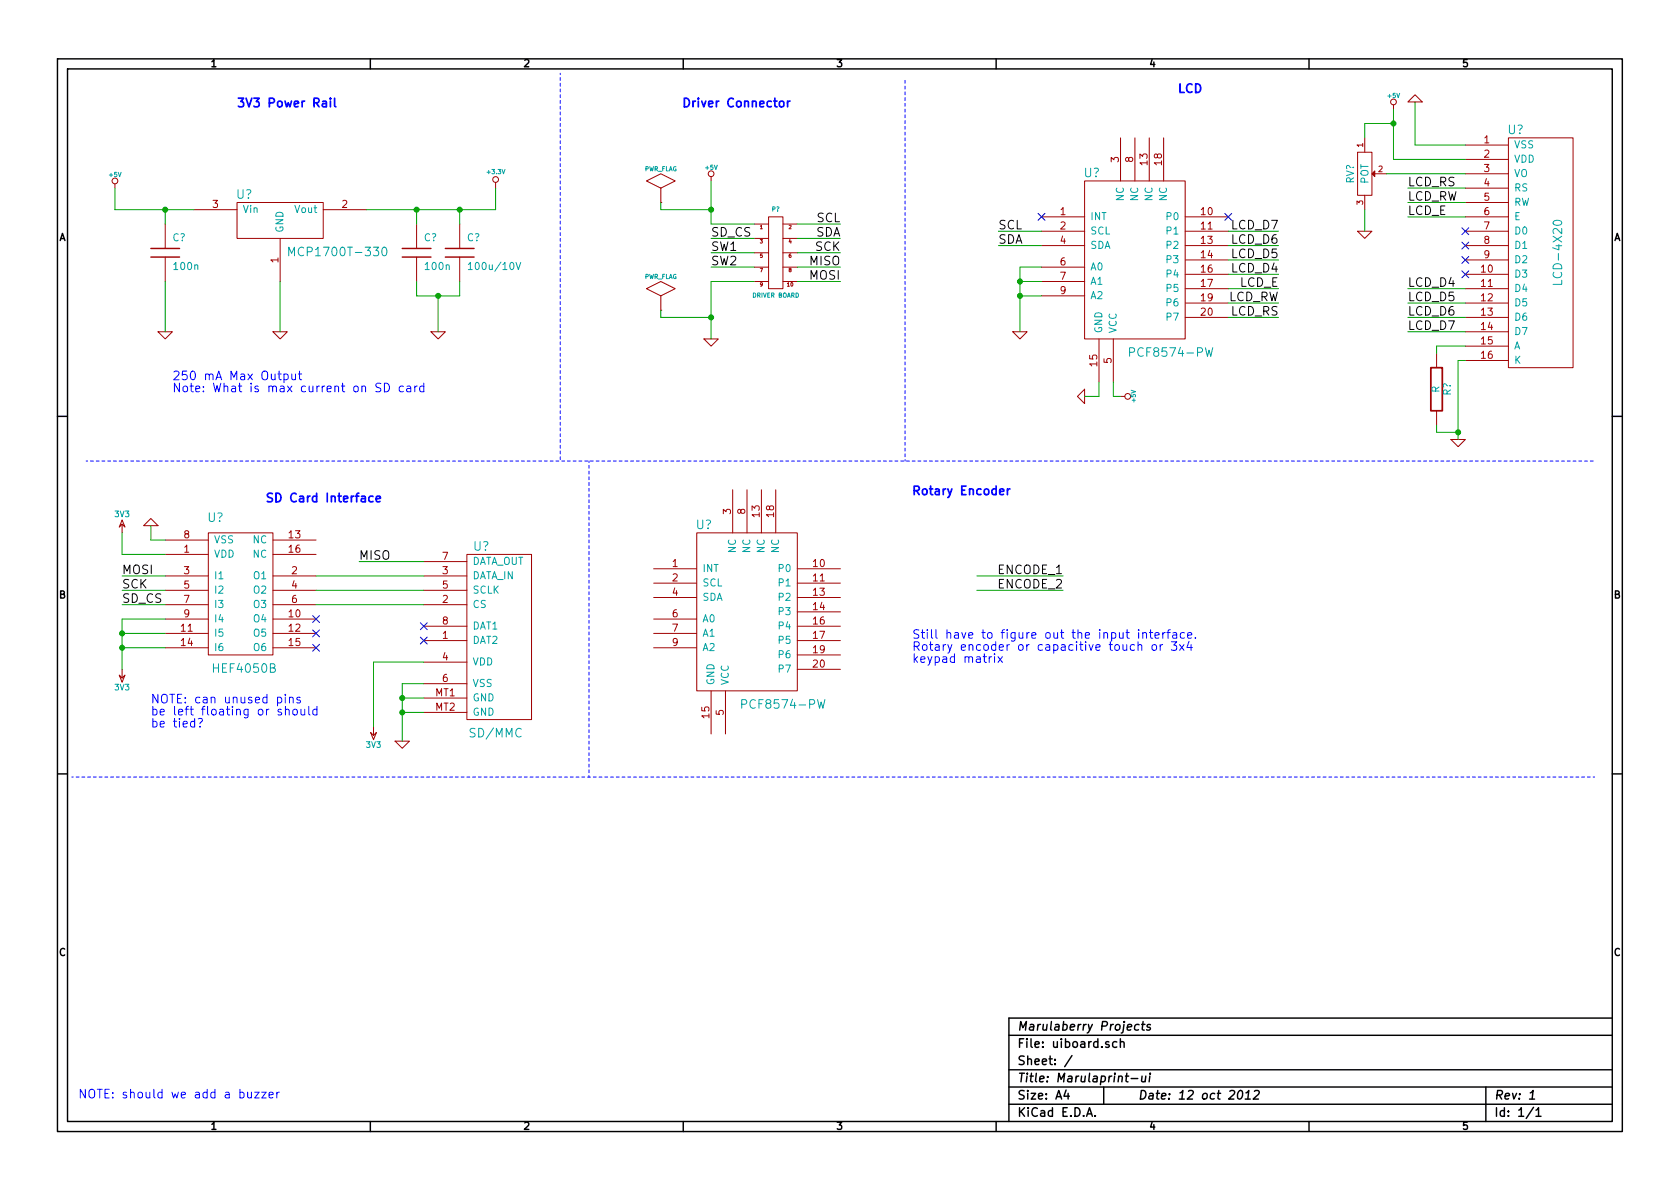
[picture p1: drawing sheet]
<svg xmlns="http://www.w3.org/2000/svg" width="297mm" height="210mm" viewBox="0 0 297 210" stroke-linecap="round" stroke-linejoin="round" font-family="sans-serif">
<g fill="none" stroke="#000" stroke-width=".25">
<path d="M10.2 10.4h276.6v189.7h-276.6zM11.9 12.2h273.2v186.1h-273.2zM65.5 10.4v1.8M120.8 10.4v1.8M176.1 10.4v1.8M231.4 10.4v1.8M10.2 73.6h1.7M285.1 73.6h1.7M10.2 136.8h1.7M285.1 136.8h1.7M65.5 198.3v1.8M120.8 198.3v1.8"/>
<path d="M176.1 198.3v1.8M178.4 183.1h106.7M178.4 189.2h106.7M178.4 195.3h106.7M178.4 192.2h106.7M188.5 192.8l-.4 1h1M188.8 193.3v1.1M189.5 186.7l-1.3 1.9M192.1 197.4l.5-1.5 .5 1.5M192.3 197h.7M193.6 197.3v.1M195.1 192.2v3.1"/>
<path d="M196.1 184.3l-.4-.1-.2 .2 .1 .2 .5 .2v.3h-.6M197.5 184.3a.48 .48 0 0 0-.7 0v.8l.2 .1 .5-.1M198.1 184.3h.1a.36 .36 0 0 1 .6 .1v.8M198.1 183.7v1.5M199 190.3h.6M199.2 189.8l-.1 1.3 .3 .2M200 190.7h1.2M201.4 181.2l-.1-.1a.52 .52 0 0 0-.7 .4v.5l.3 .2 .4-.1M201.9 181.1h.5M201.9 190.3v.9l.3 .1 .3-.1M202.1 180.6l-.1 1.4 .3 .2M202.6 190.3l-.1 1"/>
<path d="M203.3 190.3l-.1 1M203.4 189.8v.1M203.4 181.2l-.3-.1-.3 .4 .2 .2h.4v.3l-.2 .2-.5-.1M219.1 192.9l.3-.1a.88 .88 0 0 1-.3 1.6l-.3-.3a1.17 1.17 0 0 1 .3-1.2zM220.2 194.4h.9M220.3 193.3l.5-.5-.2 1.6M221.8 193l.2-.2h.4l.3 .3-.2 .4-.9 .9h.9M231.4 198.3v1.8M262.7 192.2v6.1M270.4 194.4h.9M270.6 193.3l.5-.5-.2 1.6M271.1 195.8l-1.3 2"/>
<path d="M271.6 196.3l.4-.4v1.5M271.6 197.4h.9M285.1 180h-106.7v18.3"/>
</g>
<path d="M26.7 45.5h5M26.7 43.9h5M71.1 45.5h5.1M71.1 43.9h5.1M78.7 45.5h5.1M78.7 43.9h5.1" fill="none" stroke="#a00000" stroke-width=".25"/>
<g fill="none" stroke="#a00000" stroke-width=".18">
<path d="M246.4 18.5v.8M250.2 16.8l1.3 1.2h-2.6zM20.3 32.5v.8M29.2 39.6v4.3M34.3 37.1h7.6M41.9 35.8h15.2v6.4h-15.2zM57.1 37.1h7.7M73.7 39.6v4.3M81.3 39.6v4.3M87.6 32.3v1M114.3 32l2.5-1.3 2.6 1.3-2.6 1.3zM116.8 35.8h.1"/>
<path d="M116.8 33.3v2.5M125.7 31.2v.8M133.3 39.6h2.6M135.9 38.3h2.5v12.7h-2.5zM138.4 39.6h2.6M184.1 38.3h7.7M191.8 32h17.7v27.9h-17.7zM198.1 24.4v7.6M200.7 24.4v7.6M203.2 24.4v7.6M205.7 24.4v7.6M209.5 38.3h7.7"/>
<path d="M240 26.9h2.6v7.6h-2.6zM241.3 24.4v2.5M241.3 34.5v2.6M243.1 30.7h2M259.1 38.3h7.6M259.1 25.6h7.6M259.1 28.2h7.6M259.1 30.7h7.6M259.1 33.3h7.6M259.1 35.8h7.6M266.7 24.4h11.4v40.6h-11.4zM27.9 58.7h2.6l-1.3 1.2z"/>
<path d="M29.2 45.5v4.3M48.3 58.7h2.5l-1.3 1.2zM49.5 42.2v7.6M73.7 45.5v4.3M76.2 58.7h2.5l-1.2 1.2zM81.3 45.5v4.3M114.3 51l2.5-1.2 2.6 1.2-2.6 1.3zM116.8 54.9h.1M116.8 52.3v2.6M124.5 59.9h2.5l-1.3 1.3zM133.3 47.2h2.6M133.3 49.8h2.6"/>
<path d="M133.3 42.2h2.6M133.3 44.7h2.6M138.4 47.2h2.6M138.4 49.8h2.6M138.4 42.2h2.6M138.4 44.7h2.6M179.1 58.7h2.5l-1.3 1.2zM184.1 40.9h7.7M184.1 43.4h7.7M184.1 47.2h7.7M184.1 49.8h7.7M184.1 52.3h7.7"/>
<path d="M194.3 59.9v7.7M196.8 59.9v7.7M209.5 40.9h7.7M209.5 43.4h7.7M209.5 56.1h7.7M209.5 46h7.7M209.5 48.5h7.7M209.5 51h7.7M209.5 53.6h7.7M240 40.9h2.6l-1.3 1.3zM259.1 40.9h7.6M259.1 43.4h7.6"/>
<path d="M259.1 56.1h7.6M259.1 46h7.6M259.1 48.5h7.6M259.1 51h7.6M259.1 53.6h7.6M259.1 58.7h7.6M190.5 70.1l1.3-1.3v2.6zM198.1 70.1h.8M254 62.5v2.5M254 72.6v2.6M256.5 77.7h2.6l-1.3 1.3zM259.1 61.2h7.6"/>
<path d="M259.1 63.7h7.6M21.6 91.9l.5 1.3-.5-.5-.5 .5zM21.6 92.7v1.5M25.4 93l1.3-1.3 1.2 1.3zM29.2 98h7.6M29.2 95.5h7.6M36.8 94.2h11.5v21.6h-11.5zM48.3 98h7.6M48.3 95.5h7.6M74.9 99.3h7.6M82.5 98h11.5v29.2h-11.5zM123.2 94.2h17.8v28h-17.8z"/>
<path d="M129.5 86.6v7.6M132.1 86.6v7.6M134.6 86.6v7.6M137.2 86.6v7.6M21.1 119.4l.5 .5 .5-.5-.5 1.2zM21.6 118.4v1.5M29.2 101.8h7.6M29.2 104.4h7.6M29.2 106.9h7.6M29.2 109.5h7.6M29.2 112h7.6M29.2 114.5h7.6"/>
<path d="M48.3 101.8h7.6M48.3 104.4h7.6M48.3 106.9h7.6M48.3 109.5h7.6M48.3 112h7.6M48.3 114.5h7.6M74.9 101.8h7.6M74.9 104.4h7.6M74.9 106.9h7.6M74.9 113.3h7.6M74.9 117.1h7.6M74.9 110.7h7.6"/>
<path d="M115.6 109.5h7.6M115.6 112h7.6M115.6 114.5h7.6M115.6 100.6h7.6M115.6 103.1h7.6M115.6 105.7h7.6M141 113.3h7.6M141 110.7h7.6M141 100.6h7.6M141 103.1h7.6M141 105.7h7.6M141 118.4h7.6"/>
<path d="M141 108.2h7.6M141 115.8h7.6M65.5 129.5l.5 .5 .5-.5-.5 1.3zM66 128.5v1.5M69.8 131.1h2.6l-1.3 1.2zM74.9 120.9h7.6M74.9 123.4h7.6M74.9 126h7.6M125.7 122.2v7.6M128.3 122.2v7.6"/>
<circle cx="246.4" cy="18" r=".51"/>
<circle cx="20.3" cy="32" r=".51"/>
<circle cx="87.6" cy="31.7" r=".51"/>
<circle cx="125.7" cy="30.7" r=".51"/>
<circle cx="199.4" cy="70.1" r=".51"/>
</g>
<path d="M274.7 39.2a.98 .98 0 0 1 1.4 .1 .82 .82 0 0 1-.6 .6 .82 .82 0 0 1-.8-.3zM51.1 45.2v-1.5l.5 1.1 .5-1.1v1.5M67.7 43.9l.2-.2a.86 .86 0 0 1 .5 .7 .86 .86 0 0 1-.4 .8 .81 .81 0 0 1-.3-1.3zM82.8 46.8l.4-.4v1.3M82.8 47.7h.7M91.2 46.4l.4 1.3 .5-1.3M276.1 49.5v.8h-1.5M199.7 62.3l.8-.1 .1-.2-.1-.4-.2-.1h-.6v1.5M213.1 61.5l.4 1.5 .3-1.1 .3 1.1 .3-1.5M131.1 124.5h.8l.1-.3v-.3l-.3-.2h-.6v1.5M144.6 123.7l.3 1.5 .3-1.1 .3 1.1 .3-1.5" fill="none" stroke="#00a0a0" stroke-width=".18"/>
<path d="M58.4 17.4v.1M58.4 17.9v1M59.2 17.4v1.3l.2 .2M139.2 17.9v1M139.7 17.9l-.3 .1-.2 .2M66 87.8a.48 .48 0 0 0-.7 .1v.7l.2 .1h.5M66.5 88.2l.8-.1-.1-.3-.4-.1-.3 .3 .1 .7h.6M178.1 86.5v1M178.6 86.5h-.3l-.2 .3" fill="none" stroke="#00f" stroke-width=".3"/>
<g fill="none" stroke="#00f" stroke-width=".18">
<path d="M50.2 66.2a.48 .48 0 0 1 .7 .1v.7l-.3 .2-.4-.1M50.2 66.1v1.6M51.6 66.1v.8a.39 .39 0 0 0 .6 .1M52.2 66.1v1.1M52.8 66.1h.5M53 65.6v1.3l.3 .3M67.3 67.8a.62 .62 0 0 0-.8 .1v.4l.8 .4v.5a.68 .68 0 0 1-.9 0M68 67.8a.77 .77 0 0 1 .9 .7 .77 .77 0 0 1-.9 .8zM71.3 68.3a.48 .48 0 0 0-.6 .1v.8l.2 .1 .4-.1M72 68.3h.5l.1 1M72.6 68.7h-.5a.3 .3 0 0 0-.2 .3 .3 .3 0 0 0 .2 .3l.5-.1M73.3 68.3v1"/>
<path d="M73.8 68.3h-.3l-.2 .3M74.9 68.3a.48 .48 0 0 0-.6 .1v.8l.2 .1 .4-.1M74.9 67.8v1.5M175.3 116.1l-.2 .1-.2 .2M175.8 116.1v1M176.5 116.1l.7 1M177.2 116.1l-.7 1M201.2 114.1h.1a.36 .36 0 0 1 .6 .1v.8M201.3 111.3v.2M201.3 111.9v1M202.1 112v-.1a.36 .36 0 0 1 .6 .2v.8M202.1 111.9v1"/>
<path d="M203.2 111.9h.6M203.4 111.3v1.4l.4 .2M203.8 114.1l.2-.1 .4 .1v.8l-.2 .1-.4-.1zM204.2 112.4l.8-.2-.1-.3h-.5l-.2 .2 .1 .7h.6M205.1 114v1M205.6 114l-.3 .1-.2 .2M205.6 111.9v1M206 111.9h-.3l-.1 .3M206.3 111.9h.6M206.9 111.3l-.3 .1-.1 .2v1.3M207.1 113.5h1l-.6 .6 .5 .1v.7l-.3 .1-.6-.1M207.4 111.9h.6l.1 1"/>
<path d="M208.1 112.2l-.6 .1a.3 .3 0 0 0-.2 .3 .3 .3 0 0 0 .2 .3l.6-.1M208.6 114l.7 1M209.3 114l-.7 1M209.4 111.9a.48 .48 0 0 0-.6 .1v.7l.2 .2 .4-.1M210 112.4l.7-.2-.1-.3h-.4l-.2 .2 .1 .7h.5M210.2 113.4l-.3 1.1h.9M210.6 114v1M211.4 112.7v.2M35.1 127.1l.5-.1a.39 .39 0 0 1 .2 .5 .39 .39 0 0 1-.4 .3v.2M35.4 128.4v.2M50.4 122.8v.1M50.4 123.3v1"/>
<path d="M50.5 125.6v-.1a.36 .36 0 0 1 .6 .1v.8M50.5 124.9v1.5M51.2 123.4h.1a.36 .36 0 0 1 .5 .1v.8M51.2 123.3v1M51.8 125.6l.3-.2 .4 .2v.7l-.2 .1-.5-.1zM53.1 123.4l-.4-.1-.2 .2 .1 .2 .5 .2v.3h-.6M53.2 125.4v.8a.39 .39 0 0 0 .7 .1M53.9 125.4v1M54.6 124.9v1.3l.2 .2M56 125.5a.48 .48 0 0 0-.6 .1v.7l.2 .1h.4M56 124.9v1.5M15.1 192.6v1.6l-.9-1.6v1.6"/>
<path d="M15.8 192.9a.5 .5 0 0 1 .6-.3 .5 .5 0 0 1 .3 .5v.8a.53 .53 0 0 1-.6 .2 .53 .53 0 0 1-.4-.5zM17.2 192.6h.9M17.6 192.6v1.6M48.9 193.1v1.1M49.4 193.1l-.3 .1-.2 .2"/>
</g>
<g fill="none" stroke="#0000c0" stroke-width=".18">
<path d="M183.5 37.7l1.3 1.3M184.8 37.7l-1.3 1.3M216.6 37.7l1.2 1.3M217.8 37.7l-1.2 1.3M258.5 47.9l1.2 1.2M258.5 45.4l1.2 1.2M258.5 42.8l1.2 1.2M258.5 40.3l1.2 1.2M259.7 47.9l-1.2 1.2M259.7 45.4l-1.2 1.2M259.7 42.8l-1.2 1.2M259.7 40.3l-1.2 1.2"/>
<path d="M55.3 108.9l1.2 1.2M55.3 111.4l1.2 1.2M55.3 113.9l1.2 1.3M56.5 108.9l-1.2 1.2M56.5 111.4l-1.2 1.2M56.5 113.9l-1.2 1.3M74.3 110.1l1.2 1.2M74.3 112.7l1.2 1.2M75.5 110.1l-1.2 1.2M75.5 112.7l-1.2 1.2"/>
</g>
<g fill="none" stroke="#00a000" stroke-width=".18">
<path d="M246.4 19.3v8.9h12.7M250.2 18v7.6h8.9M20.3 33.3v3.8h14M29.2 37.1v2.5M73.7 37.1v2.5M81.3 37.1v2.5M87.6 33.3v3.8h-22.8M116.8 35.8v1.3h8.9M125.7 32v7.6h7.6M141 39.6h7.6M241.3 37.1v3.8M245.1 30.7h14"/>
<path d="M246.4 21.8h-5.1v2.6M248.9 33.3h10.2M248.9 35.8h10.2M248.9 38.3h10.2M29.2 49.8v8.9M49.5 49.8v8.9M73.7 49.8v2.5h7.6v-2.5M77.5 52.3v6.4M116.8 54.9v1.2h8.9M125.7 42.2h7.6M125.7 44.7h7.6M125.7 47.2h7.6"/>
<path d="M133.3 49.8h-7.6v10.1M141 42.2h7.6M141 44.7h7.6M141 47.2h7.6M141 49.8h7.6M176.5 40.9h7.6M176.5 43.4h7.6M180.3 52.3h3.8M180.3 49.8h3.8M184.1 47.2h-3.8v11.5M217.2 40.9h8.9M217.2 43.4h8.9"/>
<path d="M217.2 46h8.9M217.2 48.5h8.9M217.2 51h8.9M217.2 53.6h8.9M217.2 56.1h8.9M248.9 51h10.2M248.9 53.6h10.2M248.9 56.1h10.2M248.9 58.7h10.2M194.3 67.6v2.5h-2.5M196.8 67.6v2.5h1.3M254 75.2v1.2h3.8"/>
<path d="M259.1 61.2h-5.1v1.3M259.1 63.7h-1.3v14M21.6 94.2v3.8h7.6M26.7 93v2.5h2.5M63.5 99.3h11.4M21.6 101.8h7.6M21.6 104.4h7.6M21.6 106.9h7.6M21.6 112h7.6M21.6 114.5h7.6M29.2 109.5h-7.6v8.9M55.9 101.8h19"/>
<path d="M55.9 104.4h19M55.9 106.9h19M74.9 117.1h-8.9v11.4M172.7 101.8h15.3M172.7 104.4h15.3M71.1 123.4h3.8M71.1 126h3.8M74.9 120.9h-3.8v10.2"/>
</g>
<g fill="#00a000" stroke="#00a000" stroke-width=".25">
<circle cx="73.7" cy="37.1" r=".41"/>
<circle cx="81.3" cy="37.1" r=".41"/>
<circle cx="77.5" cy="52.3" r=".41"/>
<circle cx="29.2" cy="37.1" r=".41"/>
<circle cx="71.1" cy="123.4" r=".41"/>
<circle cx="71.1" cy="126" r=".41"/>
<circle cx="21.6" cy="112" r=".41"/>
<circle cx="21.6" cy="114.5" r=".41"/>
<circle cx="180.3" cy="49.8" r=".41"/>
<circle cx="180.3" cy="52.3" r=".41"/>
<circle cx="246.4" cy="21.8" r=".41"/>
<circle cx="257.8" cy="76.4" r=".41"/>
<circle cx="125.7" cy="37.1" r=".41"/>
<circle cx="125.7" cy="56.1" r=".41"/>
</g>
<path d="M242.6 30.7l.5-.5v1z" fill="#a00000" stroke="#a00000" stroke-width=".18"/>
<path d="M253 65h2v7.6h-2z" fill="none" stroke="#a00000" stroke-width=".3"/>
<path d="M99.1 12.9v68.6M15.2 81.5h266.7M104.1 81.5v55.9M160 81.5v-67.3M12.7 137.4h269.2" fill="none" stroke="#00f" stroke-width=".18" stroke-dasharray=".5" stroke-dashoffset=".3"/>
<g font-size="2.1" fill="#00f">
<text x="208.3" y="16.5">LCD</text>
<text x="41.9" y="19">3V3 Power Rail</text>
<text x="120.6" y="19">Driver Connector</text>
<text x="30.5" y="67.3">250 mA Max Output</text>
<text x="30.5" y="69.4">Note: What is max current on SD card</text>
<text x="47" y="88.9">SD Card Interface</text>
<text x="161.3" y="87.6">Rotary Encoder</text>
<text x="161.3" y="113">Still have to figure out the input interface.</text>
<text x="161.3" y="115.2">Rotary encoder or capacitive touch or 3x4</text>
<text x="161.3" y="117.3">keypad matrix</text>
<text x="26.7" y="124.5">NOTE: can unused pins</text>
<text x="26.7" y="126.6">be left floating or should</text>
<text x="26.7" y="128.7">be tied?</text>
<text x="18.5" y="194.3">NOTE: should we add a buzzer</text>
</g>
<g font-size="2.1" fill="#00a0a0">
<text x="266.6" y="23.8">U?</text>
<text x="41.8" y="35.2">U?</text>
<text x="191.6" y="31.4">U?</text>
<text x="52.2" y="45.4">MCP1700T-330</text>
<text x="276.3" y="49.7" transform="rotate(-90 276.3 49.7)">LCD-4X20</text>
<text x="200.5" y="63.2">PCF8574-PW</text>
<text x="36.7" y="92.4">U?</text>
<text x="123.1" y="93.6">U?</text>
<text x="83.7" y="97.5">U?</text>
<text x="37.9" y="119">HEF4050B</text>
<text x="131.9" y="125.4">PCF8574-PW</text>
<text x="83.3" y="130.5">SD/MMC</text>
</g>
<g font-size="2.1">
<text x="248.9" y="33">LCD_RS</text>
<text x="248.9" y="35.6">LCD_RW</text>
<text x="125.7" y="41.9">SD_CS</text>
<text x="144.1" y="41.9">SDA</text>
<text x="144.3" y="39.4">SCL</text>
<text x="176.5" y="40.6">SCL</text>
<text x="217.8" y="40.6">LCD_D7</text>
<text x="248.9" y="38.1">LCD_E</text>
<text x="125.7" y="44.4">SW1</text>
<text x="125.7" y="47">SW2</text>
<text x="143.2" y="47">MISO</text>
<text x="144.1" y="44.4">SCK</text>
<text x="176.5" y="43.2">SDA</text>
<text x="217.8" y="43.2">LCD_D6</text>
<text x="217.8" y="45.7">LCD_D5</text>
<text x="143.2" y="49.5">MOSI</text>
<text x="217" y="53.3">LCD_RW</text>
<text x="217.8" y="48.3">LCD_D4</text>
<text x="219.1" y="50.8">LCD_E</text>
<text x="248.9" y="50.8">LCD_D4</text>
<text x="248.9" y="53.3">LCD_D5</text>
<text x="217.6" y="55.9">LCD_RS</text>
<text x="248.9" y="55.9">LCD_D6</text>
<text x="248.9" y="58.4">LCD_D7</text>
<text x="21.6" y="101.6">MOSI</text>
<text x="63.5" y="99.1">MISO</text>
<text x="176.5" y="101.6">ENCODE_1</text>
<text x="21.6" y="104.1">SCK</text>
<text x="21.6" y="106.7">SD_CS</text>
<text x="176.5" y="104.1">ENCODE_2</text>
<text x="179.9" y="185.4">File: uiboard.sch</text>
<text x="179.9" y="182.3">Marulaberry Projects</text>
<text x="179.9" y="191.5">Title: Marulaprint-ui</text>
<text x="179.9" y="188.4">Sheet: /</text>
<text x="179.9" y="197.6">KiCad E.D.A.</text>
<text x="179.9" y="194.5">Size: A4</text>
<text x="201.2" y="194.5">Date: 12 oct 2012</text>
<text x="264.2" y="194.5">Rev: 1</text>
<text x="264.2" y="197.6">Id: 1/1</text>
</g>
<g font-size="1.8">
<text x="37.3" y="11.9">1</text>
<text x="92.7" y="11.9">2</text>
<text x="148" y="11.9">3</text>
<text x="203.3" y="11.9">4</text>
<text x="258.6" y="11.9">5</text>
<text x="10.4" y="42.7">A</text>
<text x="285.3" y="42.7">A</text>
<text x="10.4" y="105.9">B</text>
<text x="285.3" y="105.9">B</text>
<text x="10.4" y="169.1">C</text>
<text x="285.3" y="169.1">C</text>
<text x="37.3" y="199.8">1</text>
<text x="92.7" y="199.8">2</text>
<text x="148" y="199.8">3</text>
<text x="203.3" y="199.8">4</text>
<text x="258.6" y="199.8">5</text>
</g>
<g font-size="1.8" fill="#a00000">
<text x="197.9" y="28.7" transform="rotate(-90 197.9 28.7)">3</text>
<text x="200.4" y="28.7" transform="rotate(-90 200.4 28.7)">8</text>
<text x="202.9" y="29.2" transform="rotate(-90 202.9 29.2)">13</text>
<text x="205.5" y="29.2" transform="rotate(-90 205.5 29.2)">18</text>
<text x="262.4" y="25.4">1</text>
<text x="262.4" y="27.9">2</text>
<text x="262.4" y="30.5">3</text>
<text x="262.4" y="33">4</text>
<text x="262.4" y="35.6">5</text>
<text x="37.6" y="36.8">3</text>
<text x="60.5" y="36.8">2</text>
<text x="187.5" y="38.1">1</text>
<text x="187.5" y="40.6">2</text>
<text x="212.4" y="38.1">10</text>
<text x="212.4" y="40.6">11</text>
<text x="262.4" y="38.1">6</text>
<text x="262.4" y="40.6">7</text>
<text x="49.3" y="46.5" transform="rotate(-90 49.3 46.5)">1</text>
<text x="187.5" y="43.2">4</text>
<text x="187.5" y="47">6</text>
<text x="212.4" y="43.2">13</text>
<text x="212.4" y="45.7">14</text>
<text x="262.4" y="43.2">8</text>
<text x="262.4" y="45.7">9</text>
<text x="187.5" y="49.5">7</text>
<text x="187.5" y="52.1">9</text>
<text x="212.4" y="48.3">16</text>
<text x="212.4" y="50.8">17</text>
<text x="212.4" y="53.3">19</text>
<text x="261.9" y="48.3">10</text>
<text x="261.9" y="50.8">11</text>
<text x="261.9" y="53.3">12</text>
<text x="212.4" y="55.9">20</text>
<text x="261.9" y="55.9">13</text>
<text x="261.9" y="58.4">14</text>
<text x="194.1" y="64.7" transform="rotate(-90 194.1 64.7)">15</text>
<text x="196.6" y="64.2" transform="rotate(-90 196.6 64.2)">5</text>
<text x="261.9" y="61">15</text>
<text x="261.9" y="63.5">16</text>
<text x="32.5" y="95.2">8</text>
<text x="51.1" y="95.2">13</text>
<text x="129.3" y="90.9" transform="rotate(-90 129.3 90.9)">3</text>
<text x="131.8" y="90.9" transform="rotate(-90 131.8 90.9)">8</text>
<text x="134.4" y="91.4" transform="rotate(-90 134.4 91.4)">13</text>
<text x="136.9" y="91.4" transform="rotate(-90 136.9 91.4)">18</text>
<text x="32.5" y="97.8">1</text>
<text x="32.5" y="101.6">3</text>
<text x="51.1" y="97.8">16</text>
<text x="51.6" y="101.6">2</text>
<text x="78.3" y="101.6">3</text>
<text x="78.3" y="99.1">7</text>
<text x="118.9" y="100.3">1</text>
<text x="143.8" y="100.3">10</text>
<text x="32.5" y="104.1">5</text>
<text x="32.5" y="106.7">7</text>
<text x="51.6" y="104.1">4</text>
<text x="51.6" y="106.7">6</text>
<text x="78.3" y="106.7">2</text>
<text x="78.3" y="104.1">5</text>
<text x="118.9" y="102.9">2</text>
<text x="118.9" y="105.4">4</text>
<text x="143.8" y="102.9">11</text>
<text x="143.8" y="105.4">13</text>
<text x="143.8" y="107.9">14</text>
<text x="32.1" y="111.8">11</text>
<text x="32.5" y="109.2">9</text>
<text x="51.1" y="109.2">10</text>
<text x="51.1" y="111.8">12</text>
<text x="78.3" y="113">1</text>
<text x="78.3" y="110.5">8</text>
<text x="118.9" y="109.2">6</text>
<text x="118.9" y="111.8">7</text>
<text x="143.8" y="110.5">16</text>
<text x="143.8" y="113">17</text>
<text x="32.1" y="114.3">14</text>
<text x="51.1" y="114.3">15</text>
<text x="78.3" y="116.8">4</text>
<text x="118.9" y="114.3">9</text>
<text x="143.8" y="118.1">20</text>
<text x="143.8" y="115.6">19</text>
<text x="77" y="123.2">MT1</text>
<text x="77" y="125.7">MT2</text>
<text x="78.3" y="120.6">6</text>
<text x="125.5" y="126.9" transform="rotate(-90 125.5 126.9)">15</text>
<text x="128" y="126.5" transform="rotate(-90 128 126.5)">5</text>
</g>
<g font-size="1.8" fill="#00a0a0">
<text x="267.7" y="26.3">VSS</text>
<text x="267.7" y="28.8">VDD</text>
<text x="198.8" y="35.6" transform="rotate(-90 198.8 35.6)">NC</text>
<text x="201.3" y="35.6" transform="rotate(-90 201.3 35.6)">NC</text>
<text x="203.8" y="35.6" transform="rotate(-90 203.8 35.6)">NC</text>
<text x="206.4" y="35.6" transform="rotate(-90 206.4 35.6)">NC</text>
<text x="239.5" y="32.5" transform="rotate(-90 239.5 32.5)">RV?</text>
<text x="242" y="32.5" transform="rotate(-90 242 32.5)">POT</text>
<text x="267.7" y="31.4">VO</text>
<text x="267.7" y="33.9">RS</text>
<text x="42.9" y="37.7">Vin</text>
<text x="50.2" y="41.1" transform="rotate(-90 50.2 41.1)">GND</text>
<text x="52.2" y="37.7">Vout</text>
<text x="192.8" y="39">INT</text>
<text x="192.8" y="41.5">SCL</text>
<text x="206.4" y="39">P0</text>
<text x="206.4" y="41.5">P1</text>
<text x="267.7" y="36.4">RW</text>
<text x="267.7" y="39">E</text>
<text x="267.7" y="41.5">D0</text>
<text x="30.5" y="42.7">C?</text>
<text x="30.9" y="47.8">100n</text>
<text x="74.9" y="42.7">C?</text>
<text x="75.3" y="47.8">100n</text>
<text x="82.5" y="42.7">C?</text>
<text x="83.5" y="47.8">100u/10V</text>
<text x="192.8" y="44.1">SDA</text>
<text x="192.8" y="47.9">A0</text>
<text x="206.4" y="44.1">P2</text>
<text x="206.4" y="46.6">P3</text>
<text x="267.7" y="44.1">D1</text>
<text x="267.7" y="46.6">D2</text>
<text x="192.8" y="50.4">A1</text>
<text x="192.8" y="53">A2</text>
<text x="206.4" y="49.1">P4</text>
<text x="206.4" y="51.7">P5</text>
<text x="267.7" y="49.1">D3</text>
<text x="267.7" y="51.7">D4</text>
<text x="194.9" y="58.9" transform="rotate(-90 194.9 58.9)">GND</text>
<text x="197.5" y="58.9" transform="rotate(-90 197.5 58.9)">VCC</text>
<text x="206.4" y="56.8">P7</text>
<text x="206.4" y="54.2">P6</text>
<text x="267.7" y="54.2">D5</text>
<text x="267.7" y="56.8">D6</text>
<text x="267.7" y="59.3">D7</text>
<text x="267.7" y="61.8">A</text>
<text x="267.7" y="64.4">K</text>
<text x="254.6" y="69.5" transform="rotate(-90 254.6 69.5)">R</text>
<text x="256.6" y="70" transform="rotate(-90 256.6 70)">R?</text>
<text x="37.8" y="98.7">VDD</text>
<text x="37.8" y="96.1">VSS</text>
<text x="44.7" y="96.1">NC</text>
<text x="44.7" y="98.7">NC</text>
<text x="83.6" y="99.9">DATA_OUT</text>
<text x="124.2" y="101.2">INT</text>
<text x="130.2" y="97.8" transform="rotate(-90 130.2 97.8)">NC</text>
<text x="132.7" y="97.8" transform="rotate(-90 132.7 97.8)">NC</text>
<text x="135.3" y="97.8" transform="rotate(-90 135.3 97.8)">NC</text>
<text x="137.8" y="97.8" transform="rotate(-90 137.8 97.8)">NC</text>
<text x="137.8" y="101.2">P0</text>
<text x="37.8" y="102.5">I1</text>
<text x="37.8" y="105">I2</text>
<text x="37.8" y="107.6">I3</text>
<text x="44.9" y="102.5">O1</text>
<text x="44.9" y="105">O2</text>
<text x="44.9" y="107.6">O3</text>
<text x="83.6" y="107.6">CS</text>
<text x="83.6" y="102.5">DATA_IN</text>
<text x="83.6" y="105">SCLK</text>
<text x="124.2" y="103.8">SCL</text>
<text x="124.2" y="106.3">SDA</text>
<text x="137.8" y="103.8">P1</text>
<text x="137.8" y="106.3">P2</text>
<text x="37.8" y="110.1">I4</text>
<text x="37.8" y="112.6">I5</text>
<text x="44.9" y="110.1">O4</text>
<text x="44.9" y="112.6">O5</text>
<text x="83.6" y="113.9">DAT2</text>
<text x="83.6" y="111.4">DAT1</text>
<text x="124.2" y="110.1">A0</text>
<text x="124.2" y="112.6">A1</text>
<text x="137.8" y="108.8">P3</text>
<text x="137.8" y="111.4">P4</text>
<text x="137.8" y="113.9">P5</text>
<text x="37.8" y="115.2">I6</text>
<text x="44.9" y="115.2">O6</text>
<text x="83.6" y="117.7">VDD</text>
<text x="124.2" y="115.2">A2</text>
<text x="137.8" y="119">P7</text>
<text x="137.8" y="116.5">P6</text>
<text x="83.6" y="121.5">VSS</text>
<text x="83.6" y="124.1">GND</text>
<text x="126.4" y="121.2" transform="rotate(-90 126.4 121.2)">GND</text>
<text x="128.9" y="121.2" transform="rotate(-90 128.9 121.2)">VCC</text>
<text x="83.6" y="126.6">GND</text>
</g>
<g font-size="1.4" fill="#a00000">
<text x="241" y="26" transform="rotate(-90 241 26)">1</text>
<text x="243.7" y="30.5">2</text>
<text x="241" y="36.2" transform="rotate(-90 241 36.2)">3</text>
</g>
<g font-size="1.4" fill="#00a0a0">
<text x="20.3" y="91.5">3V3</text>
<text x="20.3" y="122.1">3V3</text>
<text x="64.8" y="132.3">3V3</text>
</g>
<g font-size="1.1" fill="#00a0a0">
<text x="245.4" y="17.3">+5V</text>
<text x="19.4" y="31.3">+5V</text>
<text x="86.2" y="30.8">+3.3V</text>
<text x="113.9" y="30.3">PWR_FLAG</text>
<text x="124.8" y="30">+5V</text>
<text x="136.5" y="37.4">P?</text>
<text x="113.9" y="49.3">PWR_FLAG</text>
<text x="133.1" y="52.6">DRIVER BOARD</text>
<text x="200.8" y="71.1" transform="rotate(-90 200.8 71.1)">+5V</text>
</g>
<g font-size=".9" fill="#a00000">
<text x="134.4" y="40.5">1</text>
<text x="139.5" y="40.5">2</text>
<text x="134.4" y="43">3</text>
<text x="134.4" y="45.6">5</text>
<text x="139.5" y="43">4</text>
<text x="139.5" y="45.6">6</text>
<text x="134.4" y="48.1">7</text>
<text x="134.4" y="50.7">9</text>
<text x="139.2" y="50.7">10</text>
<text x="139.5" y="48.1">8</text>
</g>
</svg>
